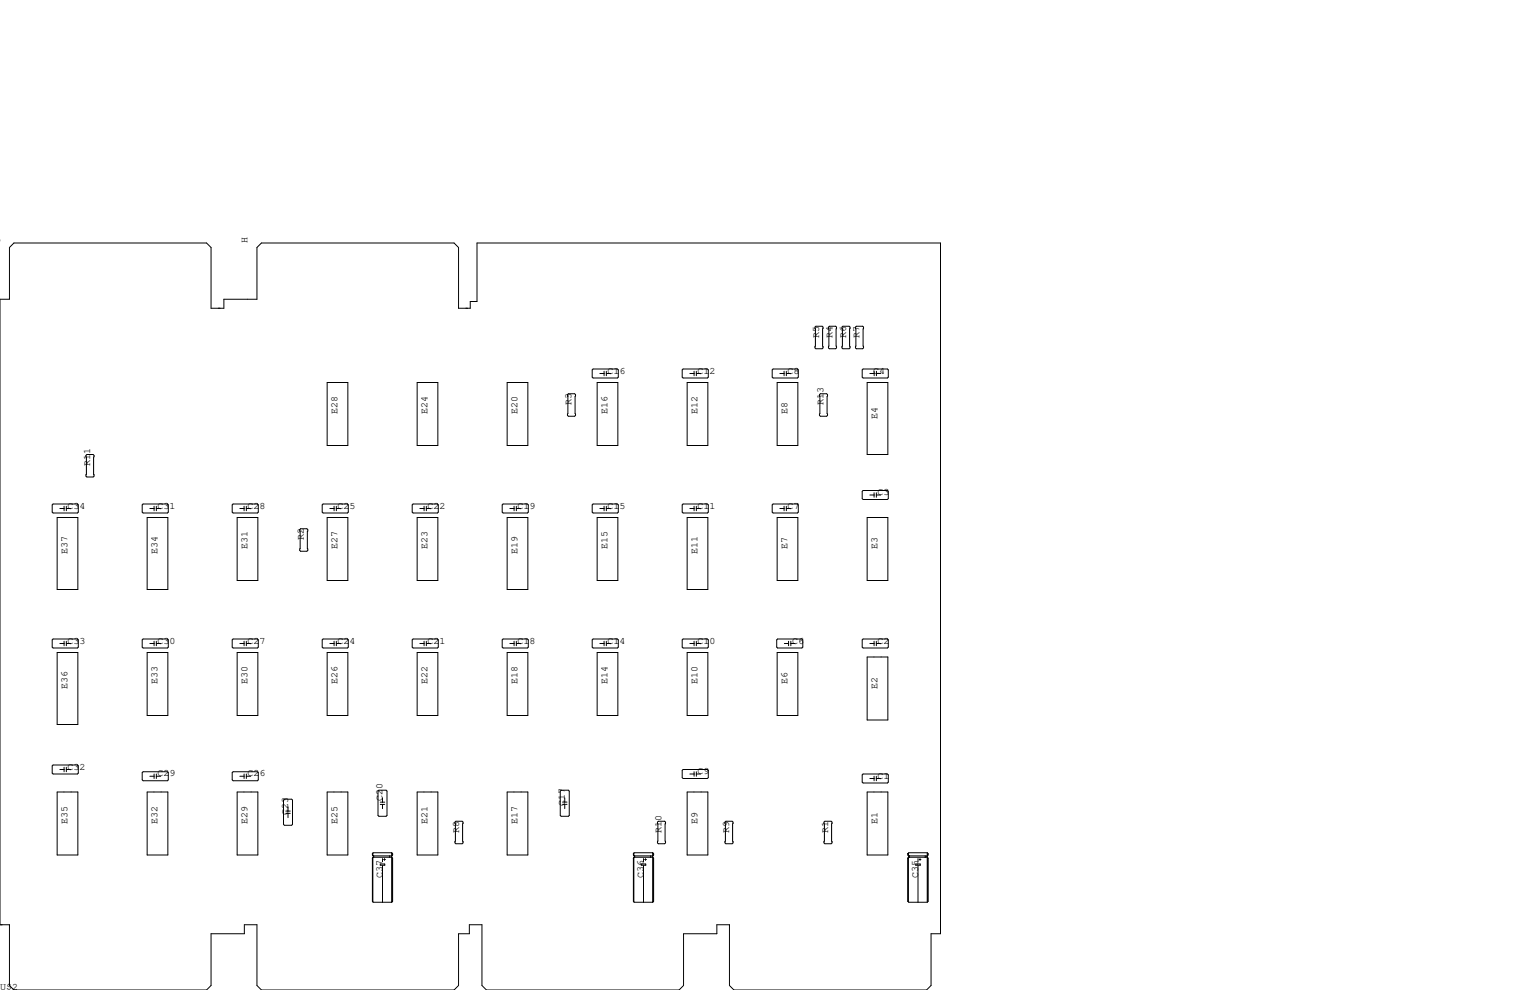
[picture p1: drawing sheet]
<svg xmlns="http://www.w3.org/2000/svg" width="432mm" height="279mm" viewBox="0 0 432 279" stroke-linecap="round" stroke-linejoin="round" font-family="sans-serif">
<g fill="none" stroke="#000" stroke-width=".28">
<path d="M2.7 69.8l1.2-1.2h54.4l1.3 1.2v17.2h3.6v-2.5h9.3v-14.7l1.3-1.2h54.3l1.3 1.2v17.2h3.3v-1.9h1.9v-16.5h130.8v194.9h-2.6v14.6l-1.3 1.3h-54.4l-1.2-1.3v-17.1h-3.6v2.5h-9.4v14.6l-1.3 1.3h-54.3l-1.3-1.3v-17.1h-3.5v2.5h-3.1v14.6l-1.3 1.3h-54.3l-1.3-1.3v-17.1h-3.5v2.5h-9.4v14.6l-1.3 1.3h-54.4l-1.2-1.3v-17.1h-2.7v-176.5h2.7zM230.3 92.1h1.7l.3 .2v5.9l-.3 .2h-1.7l-.3-.2v-5.9zM234.1 92.1h1.7l.3 .2v5.9l-.3 .2h-1.7l-.3-.2v-5.9zM237.9 92.1h1.7l.3 .2v5.9l-.3 .2h-1.7l-.3-.2v-5.9zM241.7 92.1h1.8l.2 .2v5.9l-.2 .2h-1.8l-.3-.2v-5.9zM92.3 107.9h5.9v17.8h-5.9zM117.7 107.9h5.9v17.8h-5.9zM143.1 107.9h5.9v17.8h-5.9zM160.4 111.1h1.8l.2 .3v5.8l-.2 .3h-1.8l-.3-.3v-5.8zM167.4 104.1h6.8l.3 .3v2l-.3 .3h-6.8l-.3-.3v-2zM168.5 107.9h5.9v17.8h-5.9zM169.3 105.4h1.2"/>
<path d="M170.5 104.8v1.2M171.1 105.4h1.2M171.1 104.8v1.2M192.8 104.1h6.8l.3 .3v2l-.3 .3h-6.8l-.3-.3v-2zM193.9 107.9h5.9v17.8h-5.9zM194.7 105.4h1.2M195.9 104.8v1.2M196.5 105.4h1.2M196.5 104.8v1.2M218.2 104.1h6.8l.3 .3v2l-.3 .3h-6.8l-.3-.3v-2zM219.3 107.9h5.9v17.8h-5.9zM220.1 105.4h1.2"/>
<path d="M221.3 104.8v1.2M221.9 105.4h1.2M221.9 104.8v1.2M231.5 111.1h1.8l.3 .3v5.8l-.3 .3h-1.8l-.2-.3v-5.8zM243.6 104.1h6.8l.3 .3v2l-.3 .3h-6.8l-.3-.3v-2zM244.7 107.9h5.9v20.4h-5.9zM245.5 105.4h1.2M246.7 104.8v1.2M247.3 105.4h1.2M247.3 104.8v1.2M24.5 128.3h1.8l.2 .2v5.9l-.2 .2h-1.8l-.2-.2v-5.9zM243.6 138.4h6.8l.3 .3v2l-.3 .3h-6.8l-.3-.3v-2z"/>
<path d="M245.5 139.7h1.2M246.7 139.1v1.2M247.3 139.1v1.2M247.3 139.7h1.2M15 142.2h6.8l.3 .3v2l-.3 .3h-6.8l-.3-.3v-2zM16.1 146h5.9v20.4h-5.9zM16.9 143.5h1.2M18.1 142.9v1.2M18.7 143.5h1.2M18.7 142.9v1.2M40.1 142.5l.3-.3h6.8l.3 .3v2l-.3 .3h-6.8l-.3-.3zM41.5 146h5.9v20.4h-5.9z"/>
<path d="M42.3 143.5h1.2M43.5 142.9v1.2M44.1 143.5h1.2M44.1 142.9v1.2M65.5 142.5l.3-.3h6.8l.3 .3v2l-.3 .3h-6.8l-.3-.3zM66.9 146h5.9v17.8h-5.9zM67.7 143.5h1.2M68.9 142.9v1.2M69.5 143.5h1.2M69.5 142.9v1.2M84.6 149.5l.2-.3h1.8l.3 .3v5.8l-.3 .3h-1.8l-.2-.3zM91.2 142.2h6.8l.3 .3v2l-.3 .3h-6.8l-.3-.3v-2z"/>
<path d="M92.3 146h5.9v17.8h-5.9zM93.1 143.5h1.2M94.3 142.9v1.2M94.9 143.5h1.2M94.9 142.9v1.2M116.6 142.2h6.8l.3 .3v2l-.3 .3h-6.8l-.3-.3v-2zM117.7 146h5.9v17.8h-5.9zM118.5 143.5h1.2M119.7 142.9v1.2M120.3 143.5h1.2M120.3 142.9v1.2M142 142.2h6.8l.3 .3v2l-.3 .3h-6.8l-.3-.3v-2z"/>
<path d="M143.1 146h5.9v20.4h-5.9zM143.9 143.5h1.2M145.1 142.9v1.2M145.7 143.5h1.2M145.7 142.9v1.2M167.4 142.2h6.8l.3 .3v2l-.3 .3h-6.8l-.3-.3v-2zM168.5 146h5.9v17.8h-5.9zM169.3 143.5h1.2M170.5 142.9v1.2M171.1 143.5h1.2M171.1 142.9v1.2M192.8 142.2h6.8l.3 .3v2l-.3 .3h-6.8l-.3-.3v-2z"/>
<path d="M193.9 146h5.9v20.4h-5.9zM194.7 143.5h1.2M195.9 142.9v1.2M196.5 143.5h1.2M196.5 142.9v1.2M218.2 142.2h6.8l.3 .3v2l-.3 .3h-6.8l-.3-.3v-2zM219.3 146h5.9v17.8h-5.9zM220.1 143.5h1.2M221.3 142.9v1.2M221.9 142.9v1.2M221.9 143.5h1.2M244.7 146h5.9v17.8h-5.9z"/>
<path d="M15 180.3h6.8l.3 .3v2l-.3 .3h-6.8l-.3-.3v-2zM16.1 184.1h5.9v20.4h-5.9zM16.9 181.6h1.2M18.1 181v1.2M18.7 181.6h1.2M18.7 181v1.2M40.1 180.6l.3-.3h6.8l.3 .3v2l-.3 .3h-6.8l-.3-.3zM41.5 184.1h5.9v17.8h-5.9zM42.3 181.6h1.2M43.5 181v1.2M44.1 181.6h1.2M44.1 181v1.2"/>
<path d="M65.5 180.6l.3-.3h6.8l.3 .3v2l-.3 .3h-6.8l-.3-.3zM66.9 184.1h5.9v17.8h-5.9zM67.7 181.6h1.2M68.9 181v1.2M69.5 181.6h1.2M69.5 181v1.2M90.9 180.6l.3-.3h6.8l.3 .3v2l-.3 .3h-6.8l-.3-.3zM92.3 184.1h5.9v17.8h-5.9zM93.1 181.6h1.2M94.3 181v1.2M94.9 181.6h1.2M94.9 181v1.2"/>
<path d="M116.6 180.3h6.8l.3 .3v2l-.3 .3h-6.8l-.3-.3v-2zM117.7 184.1h5.9v17.8h-5.9zM118.5 181.6h1.2M119.7 181v1.2M120.3 181.6h1.2M120.3 181v1.2M141.7 180.6l.3-.3h6.8l.3 .3v2l-.3 .3h-6.8l-.3-.3zM143.1 184.1h5.9v17.8h-5.9zM143.9 181.6h1.2M145.1 181v1.2M145.7 181.6h1.2M145.7 181v1.2"/>
<path d="M167.4 180.3h6.8l.3 .3v2l-.3 .3h-6.8l-.3-.3v-2zM168.5 184.1h5.9v17.8h-5.9zM169.3 181.6h1.2M170.5 181v1.2M171.1 181.6h1.2M171.1 181v1.2M192.8 180.3h6.8l.3 .3v2l-.3 .3h-6.8l-.3-.3v-2zM193.9 184.1h5.9v17.8h-5.9zM194.7 181.6h1.2M195.9 181v1.2M196.5 181.6h1.2M196.5 181v1.2"/>
<path d="M219.3 184.1h5.9v17.8h-5.9zM219.5 180.3h6.8l.3 .3v2l-.3 .3h-6.8l-.3-.3v-2zM221.4 181.6h1.2M222.6 181v1.2M223.2 181.6h1.2M223.2 181v1.2M243.6 180.3h6.8l.3 .3v2l-.3 .3h-6.8l-.3-.3v-2zM244.7 185.4h5.9v17.8h-5.9zM245.5 181.6h1.2M246.7 181v1.2M247.3 181v1.2M247.3 181.6h1.2"/>
<path d="M15 215.9h6.8l.3 .3v2l-.3 .2h-6.8l-.3-.2v-2zM16.9 217.2h1.2M18.1 216.5v1.3M18.7 217.2h1.2M18.7 216.5v1.3M40.1 218.1l.3-.3h6.8l.3 .3v2l-.3 .2h-6.8l-.3-.2zM42.3 219.1h1.2M43.5 218.4v1.3M44.1 219.1h1.2M44.1 218.4v1.3M65.5 218.1l.3-.3h6.8l.3 .3v2l-.3 .2h-6.8l-.3-.2zM67.7 219.1h1.2"/>
<path d="M68.9 218.4v1.3M69.5 218.4v1.3M69.5 219.1h1.2M192.8 217.2h6.8l.3 .2v2.1l-.3 .2h-6.8l-.3-.2v-2.1zM194.7 218.4h1.2M195.9 217.8v1.3M196.5 218.4h1.2M196.5 217.8v1.3M243.6 218.4h6.8l.3 .3v2l-.3 .3h-6.8l-.3-.3v-2zM245.5 219.7h1.2M246.7 219.1v1.2M247.3 219.1v1.2"/>
<path d="M247.3 219.7h1.2M16.1 223.5h5.9v17.8h-5.9zM41.5 223.5h5.9v17.8h-5.9zM66.9 223.5h5.9v17.8h-5.9zM80.3 225.6h2l.3 .2v6.9l-.3 .2h-2l-.3-.2v-6.9zM80.6 229.5h1.3M80.6 228.9h1.3M81.3 227.7v1.2M81.3 229.5v1.3M92.3 223.5h5.9v17.8h-5.9zM106.9 223h2.1l.2 .3v6.8l-.2 .3h-2.1l-.2-.3v-6.8zM107.3 226.4h1.3"/>
<path d="M107.3 227h1.3M108 225.2v1.2M108 227v1.2M117.7 223.5h5.9v17.8h-5.9zM128.7 231.8h1.7l.3 .2v5.9l-.3 .2h-1.7l-.3-.2v-5.9zM143.1 223.5h5.9v17.8h-5.9zM158.1 223.3l.3-.3h2l.3 .3v6.8l-.3 .3h-2l-.3-.3zM158.8 227h1.2M158.8 226.4h1.2M159.4 225.2v1.2M159.4 227v1.2M185.8 231.8h1.8l.2 .2v5.9l-.2 .2h-1.8l-.3-.2v-5.9z"/>
<path d="M193.9 223.5h5.9v17.8h-5.9zM204.9 231.8h1.7l.3 .2v5.9l-.3 .2h-1.7l-.3-.2v-5.9zM232.8 231.8h1.8l.2 .2v5.9l-.2 .2h-1.8l-.3-.2v-5.9zM244.7 223.5h5.9v17.8h-5.9zM105.1 242.2v12.2l.2 .2h5.3M105.1 242.2h.1M105.1 240.9h.1M105.1 240.9v.4l.2 .3M105.2 240.8v.6M105.2 242.1v12.4M105.3 241.9h5.3l.2 .3v12.2l-.2 .2M105.3 241.6v.3"/>
<path d="M105.3 241.9l-.2 .3M105.4 241.6v.3M105.5 241.6v.3M107.3 243.8h1.3v.4h-1.3zM108 242.3v.9M108 244.3v10.3M108.3 242.6h.5M108.5 242.3v.5M110 241.6v.3M110.4 241.7v.1M110.6 240.7h-5.3l-.2 .2M110.6 240.7l.2 .2v.4l-.2 .3h-5.3"/>
<path d="M110.6 240.7v13.9M110.7 240.9v.4M110.7 242.2v12.2M178.8 240.9v.4l.2 .3M178.8 242.2v12.2l.2 .2h5.2M178.8 242.2h.1M178.8 240.9h.1M178.9 240.8v.6M178.9 242.1v12.4M179 241.9h5.2l.3 .3v12.2l-.3 .2M179 241.6v.3M179 241.9l-.2 .3"/>
<path d="M179.1 241.6v.3M181 243.8h1.2v.4h-1.2zM181.6 242.3v.9M181.6 244.3v10.3M181.9 242.6h.5M182.2 242.3v.5M183.6 241.6v.3M184.1 241.7v.1M184.2 240.7h-5.2l-.2 .2M184.2 240.7l.3 .2v.4l-.3 .3h-5.2M184.2 240.7v13.9M184.3 240.9v.4"/>
<path d="M184.3 242.2v12.2M256.2 240.9v.4l.3 .3M256.2 242.2v12.2l.3 .2h5.2M256.2 242.2h.1M256.2 240.9h.1M256.3 240.8v.6M256.3 242.1v12.4M256.5 241.9h5.2l.2 .3v12.2l-.2 .2M256.5 241.6v.3M256.5 241.9l-.3 .3M256.6 241.6v.3M258.4 243.8h1.3v.4h-1.3z"/>
<path d="M259.1 242.3v.9M259.1 244.3v10.3M259.4 242.6h.5M259.7 242.3v.5M261.1 241.6v.3M261.6 241.7v.1M261.7 240.7h-5.2l-.3 .2M261.7 240.7l.2 .2v.4l-.2 .3h-5.2M261.7 240.7v13.9M261.8 240.9v.4M261.8 242.2v12.2"/>
</g>
<g font-size="2.8">
<text x="0" y="68.6" transform="rotate(-90 0 68.6)">J</text>
<text x="69.8" y="68.6" transform="rotate(-90 69.8 68.6)">H</text>
<text x="231.1" y="95.2" transform="rotate(-90 231.1 95.2)">R5</text>
<text x="234.9" y="95.2" transform="rotate(-90 234.9 95.2)">R4</text>
<text x="238.8" y="95.2" transform="rotate(-90 238.8 95.2)">R6</text>
<text x="242.6" y="95.2" transform="rotate(-90 242.6 95.2)">R7</text>
<text x="171.4" y="105.4">C16</text>
<text x="196.8" y="105.4">C12</text>
<text x="222.2" y="105.4">C8</text>
<text x="246.4" y="105.4">C4</text>
<text x="95.2" y="116.8" transform="rotate(-90 95.2 116.8)">E28</text>
<text x="120.6" y="116.8" transform="rotate(-90 120.6 116.8)">E24</text>
<text x="146" y="116.8" transform="rotate(-90 146 116.8)">E20</text>
<text x="161.3" y="114.3" transform="rotate(-90 161.3 114.3)">R3</text>
<text x="171.4" y="116.8" transform="rotate(-90 171.4 116.8)">E16</text>
<text x="196.8" y="116.8" transform="rotate(-90 196.8 116.8)">E12</text>
<text x="222.2" y="116.8" transform="rotate(-90 222.2 116.8)">E8</text>
<text x="232.4" y="114.3" transform="rotate(-90 232.4 114.3)">R13</text>
<text x="247.6" y="118.1" transform="rotate(-90 247.6 118.1)">E4</text>
<text x="25.4" y="131.4" transform="rotate(-90 25.4 131.4)">R11</text>
<text x="19" y="143.5">C34</text>
<text x="44.4" y="143.5">C31</text>
<text x="69.8" y="143.5">C28</text>
<text x="95.2" y="143.5">C25</text>
<text x="120.6" y="143.5">C22</text>
<text x="146" y="143.5">C19</text>
<text x="171.4" y="143.5">C15</text>
<text x="196.8" y="143.5">C11</text>
<text x="222.2" y="143.5">C7</text>
<text x="247.6" y="139.7">C3</text>
<text x="69.8" y="154.9" transform="rotate(-90 69.8 154.9)">E31</text>
<text x="85.7" y="152.4" transform="rotate(-90 85.7 152.4)">R2</text>
<text x="95.2" y="154.9" transform="rotate(-90 95.2 154.9)">E27</text>
<text x="120.6" y="154.9" transform="rotate(-90 120.6 154.9)">E23</text>
<text x="171.4" y="154.9" transform="rotate(-90 171.4 154.9)">E15</text>
<text x="222.2" y="154.9" transform="rotate(-90 222.2 154.9)">E7</text>
<text x="247.6" y="154.9" transform="rotate(-90 247.6 154.9)">E3</text>
<text x="19" y="156.2" transform="rotate(-90 19 156.2)">E37</text>
<text x="44.4" y="156.2" transform="rotate(-90 44.4 156.2)">E34</text>
<text x="146" y="156.2" transform="rotate(-90 146 156.2)">E19</text>
<text x="196.8" y="156.2" transform="rotate(-90 196.8 156.2)">E11</text>
<text x="19" y="181.6">C33</text>
<text x="44.4" y="181.6">C30</text>
<text x="69.8" y="181.6">C27</text>
<text x="95.2" y="181.6">C24</text>
<text x="120.6" y="181.6">C21</text>
<text x="146" y="181.6">C18</text>
<text x="171.4" y="181.6">C14</text>
<text x="196.8" y="181.6">C10</text>
<text x="223.5" y="181.6">C6</text>
<text x="247.6" y="181.6">C2</text>
<text x="19" y="194.3" transform="rotate(-90 19 194.3)">E36</text>
<text x="44.4" y="193" transform="rotate(-90 44.4 193)">E33</text>
<text x="69.8" y="193" transform="rotate(-90 69.8 193)">E30</text>
<text x="95.2" y="193" transform="rotate(-90 95.2 193)">E26</text>
<text x="120.6" y="193" transform="rotate(-90 120.6 193)">E22</text>
<text x="146" y="193" transform="rotate(-90 146 193)">E18</text>
<text x="171.4" y="193" transform="rotate(-90 171.4 193)">E14</text>
<text x="196.8" y="193" transform="rotate(-90 196.8 193)">E10</text>
<text x="222.2" y="193" transform="rotate(-90 222.2 193)">E6</text>
<text x="247.6" y="194.3" transform="rotate(-90 247.6 194.3)">E2</text>
<text x="19" y="217.2">C32</text>
<text x="44.4" y="219.1">C29</text>
<text x="69.8" y="219.1">C26</text>
<text x="196.8" y="218.4">C9</text>
<text x="247.6" y="219.7">C1</text>
<text x="107.9" y="226.1" transform="rotate(-90 107.9 226.1)">C20</text>
<text x="159.4" y="227.3" transform="rotate(-90 159.4 227.3)">C17</text>
<text x="19" y="232.4" transform="rotate(-90 19 232.4)">E35</text>
<text x="44.4" y="232.4" transform="rotate(-90 44.4 232.4)">E32</text>
<text x="69.8" y="232.4" transform="rotate(-90 69.8 232.4)">E29</text>
<text x="81.3" y="229.9" transform="rotate(-90 81.3 229.9)">C23</text>
<text x="95.2" y="232.4" transform="rotate(-90 95.2 232.4)">E25</text>
<text x="120.6" y="232.4" transform="rotate(-90 120.6 232.4)">E21</text>
<text x="146" y="232.4" transform="rotate(-90 146 232.4)">E17</text>
<text x="196.8" y="232.4" transform="rotate(-90 196.8 232.4)">E9</text>
<text x="247.6" y="232.4" transform="rotate(-90 247.6 232.4)">E1</text>
<text x="129.5" y="234.9" transform="rotate(-90 129.5 234.9)">R8</text>
<text x="186.7" y="234.9" transform="rotate(-90 186.7 234.9)">R10</text>
<text x="205.7" y="234.9" transform="rotate(-90 205.7 234.9)">R9</text>
<text x="233.7" y="234.9" transform="rotate(-90 233.7 234.9)">R1</text>
<text x="107.9" y="247.6" transform="rotate(-90 107.9 247.6)">C37</text>
<text x="181.6" y="247.6" transform="rotate(-90 181.6 247.6)">C36</text>
<text x="259.1" y="247.6" transform="rotate(-90 259.1 247.6)">C35</text>
<text x="0" y="279.4">U$2</text>
</g>
</svg>
